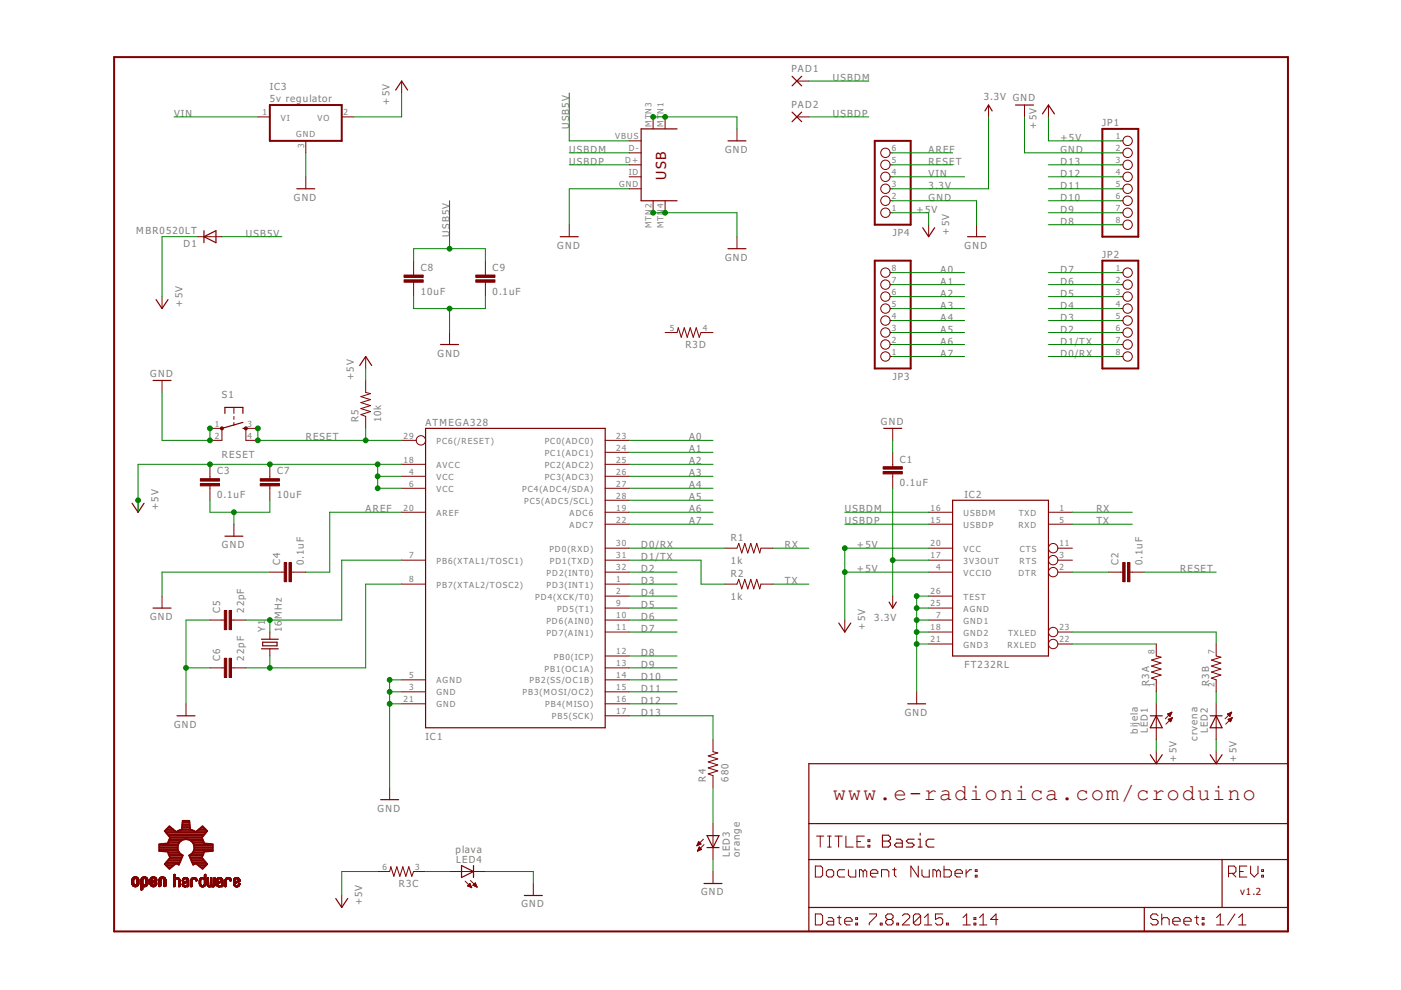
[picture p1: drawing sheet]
<svg xmlns="http://www.w3.org/2000/svg" width="297mm" height="210mm" viewBox="0 0 297 210" stroke-linecap="round" stroke-linejoin="round" font-family="sans-serif">
<g fill="none" stroke="#800000" stroke-width=".25">
<path d="M83.9 19.1l1.3-1.9 1.2 1.9M167.9 16.2l2.1 2M170 16.2l-2.1 2M143.6 27.3h-7.7v15.3h7.7M154.3 29.9h3.9M167.9 23.8l2.1 2M170 23.8l-2.1 2M208.8 23.5l.8-1.2 .8 1.2M215.3 22.3h3.8M221 24.2l1.3-1.9 1.3 1.9M43.2 50.2l2.6-1.3v2.6zM43.2 48.9v2.6"/>
<path d="M62.9 40h3.8M118.8 50.2h3.8M154.3 52.7h3.9M195.6 48.3l1.3 1.9 1.3-1.9M205.1 50.2h3.9M33.1 63.5l1.3 1.9 1.2-1.9M76.3 77.5l1.2-1.9 1.3 1.9M93.4 73h3.8M32.4 80.7h3.9M47.7 87.7v-1.3h3.8v1.3M51.5 90.8h.6M51.5 89.6l-4.4 1.2"/>
<path d="M90.2 90.8h38.1v63.5h-38.1zM187.4 90.8h3.8M28 106.7l1.3 1.9 1.2-1.9M47.7 113.7h3.8M202 106.1h20.3v33h-20.3zM32.4 128.9h3.9M55.4 135.5h3.6M55.4 137.6h3.6M55.7 136.2h3v.7h-3zM177.8 132.1l1.3 1.9 1.3-1.9M188.5 127.7l.8 1.2 .7-1.2M37.5 151.8h3.8"/>
<path d="M192.4 149.2h3.9M243.9 151.8h2.5M245.2 151.8l1.2 2.5h-2.5zM256.6 151.8h2.5M257.9 151.8l1.2 2.5h-2.5zM80.7 169.5h3.8M149.9 177.2h2.5l-1.2 2.5zM149.9 179.7h2.5M171.5 161.9h101.6v35.6h-101.6zM171.5 174.6h101.6M243.9 160l1.3 1.9 1.2-1.9M256.6 160l1.3 1.9 1.2-1.9"/>
<path d="M71.2 190.5l1.3 1.9 1.2-1.9M97.9 183.5l2.5 1.3-2.5 1.3zM100.4 183.5v2.6M111.2 189.9h3.8M149.3 187.3h3.8M171.5 182.2h101.6M171.5 192.4h101.6M242.6 192.4v5.1M259.1 182.2v10.2"/>
</g>
<g fill="none" stroke="#800000" stroke-width=".21">
<path d="M85.2 17.2v2.5M169 17.2h2.5M54.7 24.8h2.5M64.8 29.9v2.5M64.8 37.5v2.5M72.5 24.8h2.5M133.4 34.9h2.5M133.4 32.4h2.5M133.4 29.9h2.5M133.4 37.5h2.5M138.5 24.8v2.5M141 24.8v2.5"/>
<path d="M156.3 27.3v2.6M169 24.8h2.5M188.7 34.9h.6M188.7 32.4h.6M188.7 37.5h.6M209.6 22.3v2.5M217.2 22.3v2.5M222.3 22.3v2.5M237.5 34.9h.6M237.5 32.4h.6M237.5 29.9h.6M237.5 37.5h.6"/>
<path d="M42 50.2h5.1M87.7 55.3v3M87.7 59.8v3.1M102.9 55.3v3M102.9 59.8v3.1M120.7 47.6v2.6M133.4 40h2.5M138.5 42.6v2.5M141 42.6v2.5M156.3 50.2v2.5M188.7 40h.6M188.7 45.1h.6"/>
<path d="M188.7 42.6h.6M188.7 57.8h.6M196.9 47.6v2.6M207.1 47.6v2.6M237.5 40h.6M237.5 45.1h.6M237.5 42.6h.6M237.5 47.6h.6M237.5 57.8h.6M34.4 62.9v2.5M77.5 75.6v2.5M95.3 70.5v2.5"/>
<path d="M141 70.5h2.6l.2-1 .6 2 .7-2 .6 2 .6-2 .7 2 .6-2 .7 2 .3-1h2.6M188.7 60.3h.6M188.7 62.9h.6M188.7 65.4h.6M188.7 68h.6M188.7 70.5h.6M188.7 73h.6M188.7 75.6h.6M237.5 60.3h.6M237.5 62.9h.6M237.5 65.4h.6M237.5 68h.6"/>
<path d="M237.5 70.5h.6M237.5 73h.6M237.5 75.6h.6M34.4 80.7v2.5M44.5 90.8h2.6v2.6h-2.6M44.5 98.4v3.1M49.6 86.4v1.3M49.6 88.3v.6M49.6 89.6v.6M54.7 90.8h-2.6v2.6h2.6M57.2 98.4v3.1M77.5 80.7v2.5l1 .3-2 .6 2 .6-2 .7 2 .6-2 .6 2 .7-2 .6 1 .4v2.5"/>
<path d="M85.2 98.4h5M85.2 93.4h3M128.3 98.4h5.1M128.3 95.9h5.1M128.3 93.4h5.1M189.3 90.8v2.6M189.3 95.9v3.1M29.3 106.1v2.5M44.5 103v3.1M49.6 111.1v2.6M57.2 103v3.1M85.2 118.8h5"/>
<path d="M85.2 101h5M85.2 103.5h5M85.2 108.6h5M128.3 118.8h5.1M128.3 101h5.1M128.3 103.5h5.1M128.3 108.6h5.1M128.3 116.2h5.1M128.3 111.1h5.1M128.3 106.1h5.1M153.7 116.2h2.6l.3-1 .7 2 .6-2 .6 2 .7-2 .6 2 .6-2 .7 2 .2-1h2.6M189.3 100.5v3"/>
<path d="M196.9 118.8h5.1M196.9 108.6h5.1M196.9 116.2h5.1M196.9 111.1h5.1M222.3 108.6h5.1M222.3 111.1h5.1M224.3 118.8h3.1M224.3 116.2h3.1M34.4 126.4v2.5M44.5 131.5h3.1M49.1 131.5h3M57.2 121.3h3.1"/>
<path d="M57.2 134v1.5M57.2 137.6v1.5M61.8 121.3h3M85.2 123.8h5M128.3 123.8h5.1M128.3 139.1h5.1M128.3 134h5.1M128.3 131.5h5.1M128.3 128.9h5.1M128.3 126.4h5.1M128.3 121.3h5.1M153.7 123.8h2.6l.3-1 .7 2.1 .6-2.1 .6 2.1 .7-2.1 .6 2.1 .6-2.1 .7 2.1 .2-1.1h2.6"/>
<path d="M179.1 131.5v2.5M189.3 126.4v2.5M196.9 134h5.1M196.9 131.5h5.1M196.9 128.9h5.1M196.9 126.4h5.1M196.9 121.3h5.1M196.9 136.5h5.1M224.3 134h3.1M224.3 121.3h3.1M224.3 136.5h3.1M235 121.3h3"/>
<path d="M239.6 121.3h3M245.2 136.5v2.6l1 .2-2.1 .7 2.1 .6-2.1 .6 2.1 .7-2.1 .6 2.1 .6-2.1 .7 1.1 .3v2.6M257.9 136.5v2.6l.9 .2-2 .7 2 .6-2 .6 2 .7-2 .6 2 .6-2 .7 1.1 .3v2.6M39.4 149.2v2.6M44.5 141.6h3.1M49.1 141.6h3M85.2 146.7h5M85.2 149.2h5M85.2 144.1h5M128.3 151.8h5.1M128.3 146.7h5.1M128.3 149.2h5.1"/>
<path d="M128.3 144.1h5.1M128.3 141.6h5.1M151.2 156.8v2.6l1 .2-2 .7 2 .6-2 .6 2 .7-2 .6 2 .6-2 .7 1 .4v2.5M194.4 146.7v2.5M245.2 149.2v7.6M245.2 159.4v2.5M247.6 151.4l.5 .5M247.6 151.4h.7M247.7 152.5l.9-.4-.4 .9zM247.7 151.5h.5M247.8 152.6h.6M247.8 152.5h.6"/>
<path d="M247.8 151.3h.5M247.8 151.6h.4M247.9 152.7h.4M247.9 151.8h.2M248 152.8h.3M248.1 151.9h.1M248.1 152.4h.4M248.1 151.2h.3M248.1 153h.1M248.3 152.3h.2M248.4 151h.1M248.5 151l-1.4 1.4"/>
<path d="M248.5 151l-.4 .9M248.5 151l-.9 .4M248.6 152.1l-1.4 1.4M257.9 149.2v7.6M257.9 159.4v2.5M260.2 151.4l.6 .5M260.3 151.4h.7M260.4 152.5l.9-.4-.4 .9zM260.4 151.5h.5M260.5 152.6h.6M260.5 152.5h.6M260.5 151.3h.5"/>
<path d="M260.5 151.6h.4M260.6 152.7h.4M260.6 151.8h.2M260.7 152.8h.3M260.8 151.9h.1M260.8 152.4h.4M260.8 151.2h.3M260.8 153h.1M261 152.3h.2M261.1 151h.1M261.1 151l-1.4 1.4M261.1 151l-.3 .9"/>
<path d="M261.1 151l-.9 .4M261.3 152.1l-1.4 1.4M82.6 167v2.5M147.8 179.3h.1M147.8 179.2h.4M147.9 179h.5M147.9 178.9h.7M148 178.8h.5M148 178.7h.4M148.1 178.5h.1M148.1 178.4l.5 .5-.9 .4zM148.1 179.9h.4"/>
<path d="M148.2 179.7h.2M148.2 179.6h.1M148.3 179.6l.5 .5-.9 .4zM149.1 177.9l-1.4 1.4M149.3 179.1l-1.4 1.4M151.2 174.6v7.6M173.1 177.3h1.6M173.9 177.3v2.3M175.5 177.3h.7M175.5 179.6h.7M175.9 177.3v2.3M177 177.3h1.6"/>
<path d="M177.8 177.3v2.3M179.3 177.3v2.3h1.6M181.7 178.4h.8M183.3 177.3h-1.6v2.3h1.6M184 179.2h.4v.4h-.4zM184 178.1h.4v.3h-.4zM28 187.3l.4 .1M28 187.2h.3M28 187.3h.3M28 187.1h.3M28 187h.3M28 186.9h.3"/>
<path d="M28 186.8h.3M28 186.7h.3M28 186.6h.3M28 187.4h.4M28 186.5h.4M28 187.6h.6M28 187.5h.4M28 187.5h.5M28 187.6h1.4M28.1 187.7h1.2M28.1 186.2h1.2M28.2 187.8h1.1"/>
<path d="M28.2 186.1h1M28.2 187.8h1M28.3 187.9h.8M28.3 186h.8M28.4 186.6h-.4M28.4 185.9h.6M28.4 186.4h-.4M28.5 188h.4M28.5 186.4h-.5M28.6 185.9h.3M28.9 186.4h.5M29 187.5h.4"/>
<path d="M29 186.4h.4M29 186.5h.4M29 187.4h.4M29 187.2h.4M29 187.3h.4M29 187.1h.4M29 187h.4M29 186.9h.4M29 186.8h.4M29 186.7h.4M29 186.6h.4M29.4 186.3h-1.4"/>
<path d="M29.4 187.6h-.5M29.4 187.5h-.5M29.9 188.2h.4M29.9 188h.4M29.9 187.6h.6M29.9 187.5h.5M29.9 187.3l.4 .1M29.9 187.2h.4M29.9 188.5h.4M29.9 188.4h.4M29.9 188.3h.4M29.9 188.1h.4"/>
<path d="M29.9 187.9h1.2M29.9 187.6h1.4M29.9 187.4h.4M29.9 187.3h.4M29.9 187.1h.4M29.9 187h.4M29.9 186.9h.4M29.9 186.8h.4M29.9 186.7h.4M29.9 186.6h.4M29.9 186.5h.4M30 186.2l1.3 .1"/>
<path d="M30 186.2h1.2M30.1 188.7h-.2M30.1 186.1h1M30.2 188.6l-.3 .1M30.2 186h.8M30.3 188.6h-.4M30.3 188h-.4M30.3 186.5h-.4M30.4 185.9h.5M30.4 186.4h-.5M30.4 188h.4M30.5 185.9h.3"/>
<path d="M30.8 186.4h.5M30.9 187.5h.4M30.9 186.4h.4M30.9 186.5h.4M30.9 187.4h.4M30.9 187.3h.4M30.9 186.6h.4M31 187.2h.3M31 187.3h.3M31 187.1h.3M31 187h.3M31 186.9h.3"/>
<path d="M31 186.8h.3M31 186.7h.3M31 187.9l-1.1 .1M31.1 187.8l-1.2 .1M31.2 187.8h-1.3M31.2 187.7l-1.3 .1M31.3 187.7h-1.4M31.3 186.3h-1.3M31.3 187.6h-.5M31.8 187.5h.5M31.8 187.3l.4 .1M31.8 187.4h.4"/>
<path d="M31.8 187.3h.5M31.8 186.8h1.4M31.8 186.8h.4M31.8 186.7h.4M31.8 186.6h.4M31.8 186.5h.4M31.8 187.6h.6M31.9 187.6h1.3M31.9 187.7h1.2M31.9 186.2h1.3M31.9 186.2h1.2M32 186.2h1.1"/>
<path d="M32 187.8h1.1M32 186.1h1.1M32 187.8h1M32.1 186.1h.9M32.1 187.9h.9M32.1 186h.8M32.2 187.9h.7M32.2 186.6h-.4M32.2 186.5h-.4M32.3 185.9h.5M32.3 186.4h-.5M32.3 188h.4"/>
<path d="M32.3 187.2l-.5 .1M32.4 186.4h-.6M32.4 186.8h.8M32.4 185.9h.3M32.5 187.2h-.7M32.5 186.8h.7M32.6 187.1l-.8 .1M32.6 186.7h.6M32.7 187.1h-.9M32.7 186.6h.5M32.7 186.4h.5M32.8 187.5h.4"/>
<path d="M32.8 186.4h.4M32.8 186.5h.4M32.8 187.4h.4M32.8 187l-1 .1M32.8 186.6h.4M32.9 187.4h.3M32.9 187.2h.3M32.9 187.3h.3M32.9 187h-1.1M33 187.2h.2M33.1 186.9l-1.3 .1M33.2 187.1h.1"/>
<path d="M33.2 186.9h-1.4M33.2 187.6h-.5M33.2 186.3h-1.3M33.7 187.9h.3M33.7 187.7h.4M33.7 187.6h.4M33.7 187.5h.4M33.7 187.3h.4M33.7 187.2h.4M33.7 187.8h.4M33.7 187.4h.4M33.7 187.1h.4"/>
<path d="M33.7 187h.4M33.7 186.9h.4M33.7 186.8h.4M33.7 186.7h.4M33.7 186.6h.4M33.7 188h.1M33.8 186.2h1.3M33.9 186.2h1.1M33.9 186.1h1.1M34 186.1h.9M34 186h.8M34.1 187.9h-.4"/>
<path d="M34.1 187.8l-.4 .1M34.1 186.5h-.4M34.2 186.5h-.5M34.2 185.9h.5M34.2 186.4h-.5M34.3 186.4h-.6M34.3 185.9h.3M34.6 186.4h.5M34.7 186.4h.5M34.7 186.5h.5M34.8 186.5h.4M34.8 187.9h.3"/>
<path d="M34.8 187.8h.4M34.8 187.7h.4M34.8 187.6h.4M34.8 187.5h.4M34.8 187.3h.4M34.8 187.2h.4M34.8 187.4h.4M34.8 187.1h.4M34.8 187h.4M34.8 186.9h.4M34.8 186.8h.4M34.8 186.7h.4"/>
<path d="M34.8 186.6h.4M34.8 188h.1M35.1 186.3h-1.3M35.1 187.9h-.3M36.8 187.8h.3M36.8 187.7h.3M36.8 187.6h.3M36.8 187.5h.3M36.8 187.3h.3M36.8 187.2h.3M36.8 185.9h.3M36.8 185.5h.3"/>
<path d="M36.8 187.9h.3M36.8 187.4h.3M36.8 187.1h.3M36.8 187h.3M36.8 186.9h.3M36.8 186.8h.3M36.8 186.7h.3M36.8 186.6h.3M36.8 186.5h.4M36.8 186.2l1.2 .1M36.8 186.2h1.2M36.8 186.1l1.1 .1"/>
<path d="M36.8 186.1h1M36.8 186h.3M36.8 185.8h.3M36.8 185.7h.3M36.8 185.6h.3M36.9 185.4h.2M37 185.4h.1M37 188h-.2M37.1 187.9l-.3 .1M37.1 186.7h-.3M37.2 186.5h-.4M37.3 186.4h-.5"/>
<path d="M37.3 186.1h.4M37.4 186.4h-.6M37.6 186.4h.5M37.7 186.4h.4M37.8 186.5h.3M37.8 186.5h.4M37.9 186.6h.3M37.9 187.7h.3M37.9 187.6h.3M37.9 187.5h.3M37.9 187.3h.3M37.9 187.2h.3"/>
<path d="M37.9 187.9h.3M37.9 187.8h.3M37.9 187.4h.3M37.9 187.1h.3M37.9 187h.3M37.9 186.9h.3M37.9 186.8h.3M37.9 186.7h.3M37.9 188h.1M38.1 188h-.2M38.1 186.3h-1.3M38.2 187.9l-.3 .1"/>
<path d="M38.2 187.8l-.3 .1M38.6 187.6h.3M38.6 187.5h.3M38.6 186.7h.3M38.7 187.7h.3M38.7 187.6h.3M38.7 186.8h.1M38.7 186.6h.2M38.7 187.7l.8 .1M38.7 186.6h.3M38.7 187.8h.8M38.7 187.8l.8 .1"/>
<path d="M38.8 186.3h1.1M38.8 187.9h.7M38.8 186.2h1M38.9 186.2h.9M38.9 187.1h1.1M38.9 186.8h-.3M38.9 186.7l-.3 .1M38.9 186.2h.8M38.9 187.5h-.3M39 188h.5M39 187.4h-.4M39 186.5h-.3"/>
<path d="M39 186.1h.7M39 187.4h-.3M39.1 188h.4M39.1 187h.9M39.1 186.1h.5M39.1 186.4h-.4M39.1 187.3h-.4M39.2 187h.8M39.2 188v.1M39.2 186.4h-.5M39.2 187.2l-.5 .1M39.3 186.9h.7"/>
<path d="M39.4 187.2h-.7M39.4 186.9h.6M39.4 186.4h.5M39.5 187.1l-.7 .1M39.5 186.4h.4M39.6 186.8h.4M39.6 187.1h-.8M39.6 186.5h.4M39.7 187.1h.3M39.7 186.6h.3M39.7 187.8h.3M39.7 187.7h.3"/>
<path d="M39.7 187.6h.3M39.7 187.5h.3M39.7 187.3h.3M39.7 187.2h.3M39.7 187.9h.3M39.7 187.4h.3M39.7 186.7h.3M39.9 188h-.2M40 187.9l-.3 .1M40.4 187.8h.3M40.4 187.7h.3M40.4 187.6h.3"/>
<path d="M40.4 187.5h.3M40.4 187.3h.3M40.4 187.2h.3M40.4 187.9h.3M40.4 187.4h.3M40.4 187.1h.3M40.4 187h.3M40.4 186.9h.3M40.4 186.8h.3M40.4 186.7h.3M40.4 186.7h.4M40.4 186.6h.4"/>
<path d="M40.5 188h.1M40.6 188h-.2M40.6 186.2l1.1 .1M40.6 186.2h1M40.7 187.9l-.3 .1M40.7 186.2h.9M40.8 186.1h.7M40.8 186.5h-.3M40.9 186.5h-.4M40.9 186.1h.5M40.9 186.4h-.4M41 186.4h-.5"/>
<path d="M41.2 186.4h.5M41.4 186.4h.4M41.4 186.5h.4M41.5 186.5h.3M41.5 186.6h.3M41.5 186.7h.3M41.7 186.3h-1.1M41.7 186.8h-.1M42.2 187.5h.4M42.2 187.3h.3M42.2 187.2h.3M42.2 187.4h.3"/>
<path d="M42.2 187.1h.3M42.2 187h.3M42.2 186.9h.3M42.2 186.8h.3M42.2 186.7h.3M42.3 187.6h.3M42.3 187.5h.3M42.3 186.6h.3M42.3 187.7h.4M42.3 187.6h.4M42.4 187.7h1.1M42.4 187.8h1.1"/>
<path d="M42.4 186.3h1.2M42.5 186.2h1.1M42.5 187.9h.9M42.6 186.6h-.4M42.6 186.1h1M42.6 186.5h-.3M42.7 188h.5M42.7 186.5h-.4M42.7 186.1h.5M42.7 188h.4M42.7 186.4h-.4M42.8 186.4h-.4"/>
<path d="M42.9 188v.1M43 186.4h.6M43.1 187.7h.5M43.2 186.4h.4M43.2 186.5h.4M43.3 187.6h.3M43.3 186.5h.3M43.3 187.5h.3M43.3 186.6h.3M43.3 187.3h.3M43.3 187.2h.3M43.3 185.9h.3"/>
<path d="M43.3 185.5h.3M43.3 187.4h.3M43.3 187.1h.3M43.3 187h.3M43.3 186.9h.3M43.3 186.8h.3M43.3 186.7h.3M43.3 186h.3M43.3 185.8h.3M43.3 185.7h.3M43.3 185.6h.3M43.4 185.4h.2"/>
<path d="M43.5 185.4h.1M43.6 187.6h-.4M43.6 186.3h-1.2M43.9 187.5h.3M43.9 187.3h.3M43.9 187.2h.3M43.9 187.4h.3M43.9 187.1h.3M43.9 187h.3M43.9 186.9h.3M43.9 186.8h.3M43.9 186.7h.3"/>
<path d="M43.9 186.6h.3M43.9 186.5h.3M43.9 186.4h.3M43.9 186.3h.3M43.9 186.2h.3M43.9 187.7h.4M43.9 187.6h.3M43.9 187.7h1.7M44 187.8h1.5M44 186.1h.2M44 187.9h1.5M44.1 187.9h1.3"/>
<path d="M44.1 186.1h.1M44.2 188h.5M44.2 188h.4M44.4 188v.1M44.5 187.7h.5M44.6 187.6h.3M44.6 187.5h.3M44.6 187.3h.3M44.6 187.2h.3M44.6 187.4h.3M44.6 187.1h.3M44.6 187h.3"/>
<path d="M44.6 186.9h.3M44.6 186.8h.3M44.6 186.7h.3M44.6 186.6h.3M44.6 186.5h.3M44.6 186.4h.3M44.6 186.3h.3M44.6 186.2h.3M44.7 186.1h.2M44.8 186.1h.1M44.9 188h.5M44.9 188h.4"/>
<path d="M45.2 187.7h.4M45.3 187.6h.3M45.3 187.5h.3M45.3 187.3h.3M45.3 187.2h.3M45.3 187.4h.3M45.3 187.1h.3M45.3 187h.3M45.3 186.9h.3M45.3 186.8h.3M45.3 186.7h.3M45.3 186.6h.3"/>
<path d="M45.3 186.5h.3M45.3 186.4h.3M45.3 186.3h.3M45.3 186.2h.3M45.4 186.1h.2M45.5 186.1h.1M45.6 187.8h-1.6M45.9 187.6h.3M45.9 187.5h.3M45.9 187.7h.4M45.9 186.8h.1M45.9 186.6h.3"/>
<path d="M45.9 187.7l.8 .1M46 187.8h.8M46 187.8l.8 .1M46 186.3h1.1M46.1 187.9h.7M46.1 186.2l1 .1M46.1 186.8h-.2M46.1 186.2h1M46.2 186.7l-.3 .1M46.2 186.2h.8M46.2 186.7h-.3M46.2 188h.6"/>
<path d="M46.2 187.4h-.3M46.2 186.1h.7M46.2 186.5h-.3M46.3 187.3l-.4 .1M46.3 187h.9M46.3 186.5h-.4M46.3 188h.4M46.4 187.3h-.5M46.4 186.4h-.4M46.4 186.1h.4M46.4 187h.8M46.5 186.4h-.5"/>
<path d="M46.5 187.2l-.6 .1M46.5 186.9h.7M46.6 187.2h-.6M46.7 186.4h.5M46.7 186.9h.5M46.8 187.1l-.8 .1M46.8 186.4h.4M46.8 186.8h.4M46.9 187.1h-.8M46.9 186.5h.3M46.9 186.8h.3M46.9 186.6h.3"/>
<path d="M46.9 187.1h.3M46.9 186.7h.3M47 187.8h.2M47 187.7h.2M47 187.6h.2M47 187.5h.2M47 187.3h.2M47 187.2h.2M47 187.4h.2M47 187.1h.2M47 188h.1M47.1 188h-.1"/>
<path d="M47.2 187.9l-.2 .1M47.2 187.9h-.2M47.2 187l-1.1 .1M47.7 187.8h.3M47.7 187.7h.3M47.7 187.6h.3M47.7 187.5h.3M47.7 187.3h.3M47.7 187.2h.3M47.7 187.9h.3M47.7 187.4h.3M47.7 187.1h.3"/>
<path d="M47.7 187h.3M47.7 186.9h.3M47.7 186.8h.3M47.7 186.7h.3M47.7 186.6h.3M47.8 188h.1M47.8 188h-.1M47.9 186.2h1M48 187.9l-.3 .1M48 186.2h.8M48 186.6h-.3M48 186.1h.7"/>
<path d="M48.1 186.5h-.4M48.1 186.1h.5M48.2 186.4h-.4M48.3 186.4h-.5M48.5 186.4h.5M48.6 186.4h.4M48.7 186.5h.3M48.7 186.6h.4M48.8 186.8h.2M49 186.3h-1.2M49 186.7l-.2 .1M49.1 186.7h-.3"/>
<path d="M49.5 187.5h.3M49.5 187.4h.3M49.5 187h1.2M49.5 186.9l.3 .1M49.5 186.9h.3M49.5 186.8h.3M49.5 186.7h.3M49.5 187.6h.4M49.5 186.6h.3M49.5 186.5h.4M49.6 187.6h.3M49.6 187.7h.4"/>
<path d="M49.6 187.7l1.2 .1M49.7 187.8h1M49.7 186.2l1 .1M49.7 186.2h1M49.7 187.9h.9M49.8 187.9h.8M49.8 186.2h.8M49.8 186.6h-.3M49.8 187.3l-.3 .1M49.8 186.1h.7M49.9 188h.6M49.9 186.5h-.3"/>
<path d="M50 187.3h-.5M50 186.1h.4M50 186.4h-.4M50 188h.4M50.1 187.2l-.6 .1M50.1 186.4h-.5M50.2 188v.1M50.2 187.2h-.7M50.3 186.4h.5M50.3 187.1l-.8 .1M50.4 186.8h.5M50.4 187.1h-.9"/>
<path d="M50.4 186.4h.4M50.5 186.5h.3M50.5 186.5h.4M50.5 187.5h.4M50.5 186.6h.4M50.6 187.5h.3M50.6 187l-1.1 .1M50.6 186.7h.3M50.6 186.6h.3M50.6 187.3h.3M50.6 187.4h.3M50.7 187.8l-1 .1"/>
<path d="M50.8 187.3h.1M50.8 186.3h-1.2M50.8 187.7h-.4M50.8 186.9l-.8 .1M50.8 187.6h-.3M50.9 187.6h-.4M50.9 186.9h-.8M50.9 186.8l-.7 .1M72.5 189.9v2.5M80.1 184.8h2.5l.3-1 .6 2 .6-2 .7 2 .6-2 .6 2 .7-2 .6 2 .4-1h2.5M95.3 184.8h7.6M98.6 186.8l1.4 1.4"/>
<path d="M99.1 187.8l.9 .4M99.1 187.8l.5-.5 .4 .9M99.1 187.8h.7M99.2 187.7h.6M99.4 187.6h.3M99.4 188h.5M99.5 187.5h.2M99.6 187.3h.1M99.7 188.1h.2M99.8 186.7l1.4 1.4M99.9 188.2h.1M100.3 187.7h.7"/>
<path d="M100.3 187.7l.9 .4M100.3 187.7l.5-.5 .4 .9M100.4 187.6h.5M100.5 187.5h.4M100.6 187.8h.4M100.6 187.3h.2M100.7 187.2h.1M100.8 188h.3M101.1 188.1h.1M113.1 187.3v2.6M147.9 180.4h.2M148 180.2h.4"/>
<path d="M148 180.1h.7M148.1 180h.6M151.2 184.8v2.5M172.9 183.6h1.1l.4 .4v1.6l-.4 .3h-1.1zM172.9 193.8h1.1l.4 .4v1.5l-.4 .4h-1.1zM175.2 184.8l.4-.4h.8l.4 .4v.8l-.4 .3h-.8l-.4-.3zM175.6 194.6h.8l.4 .3v1.2h-1.2l-.4-.4 .4-.4h1.2M177.5 194.6h.8M177.9 194.2v1.5l.4 .4M179.1 195.3h1.6v-.4l-.4-.3h-.8l-.4 .3v.8l.4 .4h.8M179.1 184.4h-1.2l-.4 .4v.8l.4 .3h1.2M179.9 184.4v1.2l.4 .3h1.1v-1.5"/>
<path d="M181.4 195.7h.4v.4h-.4zM181.4 194.6h.4v.3h-.4zM183 184.8l-.4-.4h-.4v1.5M183 184.8v1.1M183 184.8l.4-.4 .4 .4v1.1M184.3 193.8h1.5v.4l-1.5 1.5v.4M184.6 185.2h1.5v-.4l-.4-.4h-.7l-.4 .4v.8l.4 .3h.7M186.6 195.7h.4v.4h-.4zM186.9 185.9v-1.5h1.2l.3 .4v1.1M188.2 194.9l-.4 .4v.4l.4 .4h.8l.4-.4v-.4l-.4-.4M188.2 194.9l-.4-.3v-.4l.4-.4h.8l.4 .4v.4l-.4 .3M188.2 194.9h.8"/>
<path d="M189.2 184.4h.8M189.6 184v1.6l.4 .3M190.1 195.7h.4v.4h-.4zM191.3 194.2l.4-.4h.8l.4 .4v.4l-1.6 1.5h1.6M194.7 183.6v2.3l-1.6-2.3v2.3M195.2 194.2v1.5l-.4 .4h-.8l-.3-.4M195.2 194.2l-.4-.4h-.8l-.3 .4v1.5M195.2 194.2l-1.5 1.5M195.5 184.4v1.2l.4 .3h1.1v-1.5M196 196.1h1.5M196 194.6l.8-.8v2.3M198.6 184.8l-.4-.4h-.4v1.5"/>
<path d="M198.6 184.8v1.1M198.6 184.8l.4-.4 .4 .4v1.1M199.9 193.8h-1.6v1.1l.8-.3h.4l.4 .3v.8l-.4 .4h-.8l-.4-.4M200.2 183.6v2.3h1.1l.4-.3v-.8l-.4-.4h-1.1M200.7 195.7h.4v.4h-.4zM202.5 185.2h1.5v-.4l-.4-.4h-.7l-.4 .4v.8l.4 .3h.7M204.2 196.1h1.5M204.2 194.6l.8-.8v2.3M204.8 184.4v1.5M206 184.4h-.4l-.8 .8M206.5 195.7h.4v.4h-.4zM206.5 194.6h.4v.3h-.4z"/>
<path d="M206.8 184.4h.4v.4h-.4zM206.8 185.6h.4v.3h-.4zM207.7 196.1h1.5M207.7 194.6l.7-.8v2.3M211.6 194.9h-1.6l1.2-1.1v2.3M245.5 194.2l-.3-.4h-.8l-.4 .4v.4l.4 .3h.8l.3 .4v.4l-.3 .4h-.8l-.4-.4M246.3 194.9l.4-.3h.8l.4 .3v1.2M246.3 193.8v2.3M248.6 195.3h1.6v-.4l-.4-.3h-.8l-.4 .3v.8l.4 .4h.8M251 195.3h1.5v-.4l-.3-.3h-.8l-.4 .3v.8l.4 .4h.8M253.3 194.6h.8M253.7 194.2v1.5l.4 .4"/>
<path d="M254.9 195.7h.4v.4h-.4zM254.9 194.6h.4v.3h-.4zM257.9 196.1h1.6M257.9 194.6l.8-.8v2.3M260.5 185.2h1.2l.3-.4v-.8l-.3-.4h-1.2v2.3M261.3 185.2l.7 .7M261.8 193.8l-1.5 2.3M262.6 196.1h1.6M262.6 194.6l.8-.8v2.3M262.8 184.8h.8M264.4 183.6h-1.6v2.3h1.6M265.2 183.6v1.6l.7 .7 .8-.7v-1.6"/>
<path d="M267.5 184.4h.4v.4h-.4zM267.5 185.6h.4v.3h-.4z"/>
<circle cx="187.7" cy="37.5" r=".99"/>
<circle cx="187.7" cy="32.4" r=".99"/>
<circle cx="187.7" cy="34.9" r=".99"/>
<circle cx="239.1" cy="29.9" r=".99"/>
<circle cx="239.1" cy="32.4" r=".99"/>
<circle cx="239.1" cy="37.5" r=".99"/>
<circle cx="239.1" cy="34.9" r=".99"/>
<circle cx="187.7" cy="42.6" r=".99"/>
<circle cx="187.7" cy="40" r=".99"/>
<circle cx="187.7" cy="45.1" r=".99"/>
<circle cx="187.7" cy="57.8" r=".99"/>
<circle cx="239.1" cy="40" r=".99"/>
<circle cx="239.1" cy="42.6" r=".99"/>
<circle cx="239.1" cy="57.8" r=".99"/>
<circle cx="239.1" cy="45.1" r=".99"/>
<circle cx="239.1" cy="47.6" r=".99"/>
<circle cx="187.7" cy="68" r=".99"/>
<circle cx="187.7" cy="65.4" r=".99"/>
<circle cx="187.7" cy="60.3" r=".99"/>
<circle cx="187.7" cy="75.6" r=".99"/>
<circle cx="187.7" cy="73" r=".99"/>
<circle cx="187.7" cy="70.5" r=".99"/>
<circle cx="187.7" cy="62.9" r=".99"/>
<circle cx="239.1" cy="68" r=".99"/>
<circle cx="239.1" cy="60.3" r=".99"/>
<circle cx="239.1" cy="62.9" r=".99"/>
<circle cx="239.1" cy="65.4" r=".99"/>
<circle cx="239.1" cy="70.5" r=".99"/>
<circle cx="239.1" cy="73" r=".99"/>
<circle cx="239.1" cy="75.6" r=".99"/>
<circle cx="89.2" cy="93.4" r=".99"/>
<circle cx="223.3" cy="116.2" r=".99"/>
<circle cx="223.3" cy="118.8" r=".99"/>
<circle cx="223.3" cy="136.5" r=".99"/>
<circle cx="223.3" cy="134" r=".99"/>
<circle cx="223.3" cy="121.3" r=".99"/>
</g>
<g fill="#800000" stroke="#800000" stroke-width=".21">
<path d="M187.2 100h4.1v.5h-4.1z"/>
<path d="M187.2 99h4.1v.5h-4.1z"/>
<path d="M239.1 119.3h.5v4h-.5z"/>
<path d="M238 119.3h.5v4h-.5z"/>
<path d="M42.5 102.5h4v.5h-4z"/>
<path d="M42.5 101.5h4v.5h-4z"/>
<path d="M61.3 119.3h.5v4h-.5z"/>
<path d="M60.3 119.3h.5v4h-.5z"/>
<path d="M55.2 102.5h4v.5h-4z"/>
<path d="M55.2 101.5h4v.5h-4z"/>
<path d="M85.7 59.3h4v.5h-4z"/>
<path d="M85.7 58.3h4v.5h-4z"/>
<path d="M100.9 59.3h4v.5h-4z"/>
<path d="M100.9 58.3h4v.5h-4z"/>
<path d="M48.6 129.4h.5v4.1h-.5z"/>
<path d="M47.6 129.4h.5v4.1h-.5z"/>
<path d="M48.6 139.6h.5v4h-.5z"/>
<path d="M47.6 139.6h.5v4h-.5z"/>
</g>
<g fill="#800000" stroke="#800000" stroke-width=".21">
<circle cx="47" cy="90.8" r=".33"/>
<circle cx="52.1" cy="90.8" r=".33"/>
</g>
<path d="M24.2 12.1h248.9v185.4h-248.9zM57.2 22.3h15.3v7.6h-15.3zM185.5 29.9h7.6v17.7h-7.6zM233.7 27.3h7.6v22.9h-7.6zM185.5 55.3h7.6v22.8h-7.6zM233.7 55.3h7.6v22.8h-7.6z" fill="none" stroke="#800000" stroke-width=".42"/>
<path d="M187.1 177.1h1.3l.4 .4v.4l-.4 .4 .4 .5v.4l-.4 .4h-1.3zM187.1 178.3h1.3M190 177.9h.9l.4 .4v1.3h-1.3l-.4-.4 .4-.4h1.3M193.8 177.9h-1.2l-.4 .4 .4 .5h.8l.4 .4-.4 .4h-1.2M194.7 179.6h.8M194.7 177.9h.4v1.7M195.1 176.7v.4M198 177.9h-1.2l-.4 .4v.9l.4 .4h1.2" fill="none" stroke="#800000" stroke-width=".23"/>
<g fill="none" stroke="#800000" stroke-width=".38">
<path d="M33.8 179.7h3.9M33.8 179.3h3.9M34.1 179h3.7M34.9 176.2l1-1 1.5 1.2 1.1-.5 .2-1.9h1.4l.2 1.9 1.2 .5 1.4-1.2 1 1M34.9 176.2l1.2 1.4-.5 1.2-1.8 .2v1.4l1.8 .2 .3 .8M34.9 176.2h2.2M35.2 176.5h8.4M35.3 175.8h1.4M35.5 176.9h7.9M35.6 175.5h.7M35.7 178.6h2.3M35.8 178.3h2.6"/>
<path d="M35.8 177.2h7.3M35.9 177.9h7M36.1 177.6h6.7M37.7 179.7v.3M37.7 176.2h3.5M38 178.6l-.3 1.1M38.5 175.8h1.8M38.6 175.5h1.7M38.6 175.1h1.6M38.7 174.8h1.5M38.7 174.4h1.5M38.7 174.1h1.4"/>
<path d="M39.3 177.9l-.8 .3-.5 .4M39.6 177.9l.6 .2 .7 .5M40.5 178.3h2.6M40.9 178.6l.2 .6 .1 .8M40.9 178.6h2.3M41.1 179h3.7M41.2 179.3h3.9M41.2 179.7h3.9M41.7 176.2h2.2M42.2 175.8h1.4M42.6 175.5h.6M43.9 176.2l-1.1 1.4 .5 1.2 1.8 .2v1.4l-1.8 .2-.3 .8"/>
<path d="M33.8 180.4h4M33.8 180h3.9M35 183.2h2.2M35.2 183.5h1.6M35.3 182.8h2.8M35.5 182.5h2.8M35.6 183.9h.7M35.6 180.7h2.4M35.8 181.1h2.5M35.8 182.1h2.6M35.9 181.4h2.8M36.1 181.8h2.5"/>
<path d="M37.6 183.2h.4M37.7 180l.2 .6 .3 .4M38.2 181l.6 .4-.9 1.9-.5-.3-1.5 1.2-1-1 1.2-1.4-.2-.4M40.1 181.4h2.9M40.3 181.8h2.5M40.4 182.1h2.6M40.6 182.5h2.7M40.6 181.1h2.5M40.6 181l-.5 .4 .8 1.9 .6-.3 1.4 1.2 1-1-1.1-1.4 .2-.4M40.7 182.8h2.9M40.9 183.2h.4M40.9 180.7h2.3"/>
<path d="M41.1 180.4h4M41.2 180l-.6 1M41.2 180h3.9M41.7 183.2h2.2M42.1 183.5h1.5M42.5 183.9h.8"/>
</g>
<g fill="none" stroke="#008000" stroke-width=".21">
<path d="M85.2 19.7v5.1h-10.2M120.7 19.7v10.2h12.7M171.5 17.2h12.7M36.9 24.8h17.8M64.8 32.4v5.1M120.7 32.4h12.7M120.7 34.9h12.7M138.5 24.8h17.8v2.5M171.5 24.8h12.7M189.3 32.4h12.7M189.3 34.9h12.7M189.3 37.5h15.2"/>
<path d="M209.6 24.8v15.2h-20.3M217.2 24.8v7.6h20.3M222.3 34.9h15.2M222.3 37.5h15.2M222.3 24.8v5.1h15.2M42 50.2h-7.6v12.7M47.1 50.2h12.7M87.7 55.3v-2.6h15.2v2.6M95.3 42.6v10.1M133.4 40h-12.7v7.6M138.5 45.1h17.8v5.1M189.3 45.1h7.6v2.5"/>
<path d="M189.3 42.6h17.8v5M189.3 57.8h15.2M222.3 45.1h15.2M222.3 40h15.2M222.3 42.6h15.2M222.3 57.8h15.2M222.3 47.6h15.2M77.5 78.1v2.6M87.7 62.9v2.5h15.2v-2.5M95.3 65.4v5.1M189.3 65.4h15.2M189.3 60.3h15.2"/>
<path d="M189.3 62.9h15.2M189.3 68h15.2M189.3 70.5h15.2M189.3 73h15.2M189.3 75.6h15.2M222.3 65.4h15.2M222.3 60.3h15.2M222.3 62.9h15.2M222.3 68h15.2M222.3 70.5h15.2M222.3 73h15.2M222.3 75.6h15.2"/>
<path d="M34.4 83.2v10.2h10.1v-2.6M54.7 90.8v2.6h30.5M77.5 90.8v2.6M80.1 98.4v5.1h5.1M85.2 98.4h-55.9v10.2M133.4 93.4h17.8M133.4 95.9h17.8M133.4 98.4h17.8M189.3 93.4v2.5M44.5 106.1v2.5h12.7v-2.5M49.6 108.6v2.5M80.1 101h5.1"/>
<path d="M85.2 118.8h-12.7v12.7h-20.4M85.2 108.6h-15.3v12.7h-5.1M133.4 108.6h17.8M133.4 111.1h17.8M133.4 101h17.8M133.4 103.5h17.8M133.4 106.1h17.8M133.4 116.2h20.3M133.4 118.8h15.2v5h5.1M163.9 116.2h7.6M179.1 108.6h17.8M179.1 111.1h17.8"/>
<path d="M189.3 103.5v22.9M189.3 118.8h7.6M196.9 116.2h-17.8v15.3M227.4 108.6h12.7M227.4 111.1h12.7M44.5 131.5h-5.1v17.7M57.2 121.3h-22.8v5.1M57.2 131.5v2.5M57.2 139.1v2.5M85.2 123.8h-7.7v17.8h-25.4M133.4 126.4h10.2M133.4 134h10.2"/>
<path d="M133.4 131.5h10.2M133.4 128.9h10.2M133.4 121.3h10.2M133.4 123.8h10.2M133.4 139.1h10.2M163.9 123.8h7.6M179.1 121.3h17.8M194.4 136.5h2.5M194.4 134h2.5M194.4 131.5h2.5M194.4 128.9h2.5M196.9 126.4h-2.5v20.3"/>
<path d="M227.4 136.5h17.8M227.4 134h30.5v2.5M227.4 121.3h7.6M242.6 121.3h15.3M39.4 141.6h5.1M82.6 149.2h2.6M82.6 146.7h2.6M85.2 144.1h-2.6v22.9M133.4 144.1h10.2M133.4 149.2h10.2M133.4 146.7h10.2M133.4 151.8h17.8v5"/>
<path d="M133.4 141.6h10.2M245.2 146.7v2.5M245.2 156.8v2.6M257.9 146.7v2.5M257.9 156.8v2.6M151.2 167v7.6M80.1 184.8h-7.6v5.1M90.2 184.8h5.1M102.9 184.8h10.2v2.5M151.2 182.2v2.6"/>
</g>
<g fill="#008000" stroke="#008000" stroke-width=".21">
<circle cx="138.5" cy="24.8" r=".51"/>
<circle cx="141" cy="24.8" r=".51"/>
<circle cx="141" cy="45.1" r=".51"/>
<circle cx="138.5" cy="45.1" r=".51"/>
<circle cx="82.6" cy="149.2" r=".51"/>
<circle cx="82.6" cy="146.7" r=".51"/>
<circle cx="82.6" cy="144.1" r=".51"/>
<circle cx="194.4" cy="136.5" r=".51"/>
<circle cx="194.4" cy="134" r=".51"/>
<circle cx="194.4" cy="131.5" r=".51"/>
<circle cx="194.4" cy="128.9" r=".51"/>
<circle cx="194.4" cy="126.4" r=".51"/>
<circle cx="44.5" cy="93.4" r=".51"/>
<circle cx="44.5" cy="90.8" r=".51"/>
<circle cx="49.6" cy="108.6" r=".51"/>
<circle cx="95.3" cy="65.4" r=".51"/>
<circle cx="39.4" cy="141.6" r=".51"/>
<circle cx="189.3" cy="118.8" r=".51"/>
<circle cx="179.1" cy="121.3" r=".51"/>
<circle cx="179.1" cy="116.2" r=".51"/>
<circle cx="29.3" cy="106.1" r=".51"/>
<circle cx="80.1" cy="101" r=".51"/>
<circle cx="44.5" cy="98.4" r=".51"/>
<circle cx="80.1" cy="98.4" r=".51"/>
<circle cx="80.1" cy="103.5" r=".51"/>
<circle cx="57.2" cy="98.4" r=".51"/>
<circle cx="77.5" cy="93.4" r=".51"/>
<circle cx="54.7" cy="93.4" r=".51"/>
<circle cx="54.7" cy="90.8" r=".51"/>
<circle cx="57.2" cy="141.6" r=".51"/>
<circle cx="57.2" cy="131.5" r=".51"/>
<circle cx="95.3" cy="52.7" r=".51"/>
</g>
<text font-size="5.4" fill="#800000" x="176.6" y="169.6">www.e-radionica.com/croduino</text>
<text font-size="3.6" fill="#800000" x="141.3" y="38.3" transform="rotate(-90 141.3 38.3)">USB</text>
<g font-size="2.5" fill="#808080">
<text x="167.8" y="15.3">PAD1</text>
<text x="176.6" y="17.2">USBDM</text>
<text x="57.2" y="21.6">5v regulator</text>
<text x="57.2" y="19.1">IC3</text>
<text x="82.6" y="22.3" transform="rotate(-90 82.6 22.3)">+5V</text>
<text x="167.8" y="22.9">PAD2</text>
<text x="208.6" y="21.2">3.3V GND</text>
<text x="36.9" y="24.8">VIN</text>
<text x="120.7" y="27.3" transform="rotate(-90 120.7 27.3)">USB5V</text>
<text x="176.6" y="24.8">USBDP</text>
<text x="219.7" y="27.3" transform="rotate(-90 219.7 27.3)">+5V</text>
<text x="224.8" y="29.9">+5V</text>
<text x="233.7" y="26.7">JP1</text>
<text x="120.7" y="32.4">USBDM</text>
<text x="120.7" y="35">USBDP</text>
<text x="153.7" y="32.4">GND</text>
<text x="196.9" y="35">RESET</text>
<text x="196.9" y="32.4">AREF</text>
<text x="224.8" y="32.4">GND</text>
<text x="224.8" y="35">D13</text>
<text x="196.9" y="40">3.3V</text>
<text x="196.9" y="37.5">VIN</text>
<text x="224.8" y="40">D11</text>
<text x="224.8" y="37.5">D12</text>
<text x="62.3" y="42.6">GND</text>
<text x="194.4" y="45.1">+5</text>
<text x="196.9" y="42.6">GND</text>
<text x="197.5" y="45.1">V</text>
<text x="224.8" y="47.7">D8</text>
<text x="224.8" y="45.1">D9</text>
<text x="224.8" y="42.6">D10</text>
<text x="28.9" y="49.7">MBR0520LT</text>
<text x="38.9" y="52.5">D1</text>
<text x="52.1" y="50.2">USB5V</text>
<text x="95.3" y="50.2" transform="rotate(-90 95.3 50.2)">USB5V</text>
<text x="118.2" y="52.7">GND</text>
<text x="189.3" y="50.1">JP4</text>
<text x="201.2" y="49.8" transform="rotate(-90 201.2 49.8)">+5V</text>
<text x="204.5" y="52.7">GND</text>
<text x="89.2" y="57.4">C8</text>
<text x="104.4" y="57.4">C9</text>
<text x="153.7" y="55.3">GND</text>
<text x="199.4" y="57.8">A0</text>
<text x="224.8" y="57.8">D7</text>
<text x="233.7" y="54.6">JP2</text>
<text x="38.7" y="65" transform="rotate(-90 38.7 65)">+5V</text>
<text x="89.2" y="62.5">10uF</text>
<text x="104.4" y="62.5">0.1uF</text>
<text x="199.4" y="60.3">A1</text>
<text x="199.4" y="62.9">A2</text>
<text x="199.4" y="65.4">A3</text>
<text x="224.8" y="65.4">D4</text>
<text x="224.8" y="62.9">D5</text>
<text x="224.8" y="60.3">D6</text>
<text x="199.4" y="68">A4</text>
<text x="199.4" y="70.5">A5</text>
<text x="224.8" y="70.5">D2</text>
<text x="224.8" y="68">D3</text>
<text x="92.8" y="75.6">GND</text>
<text x="145.3" y="73.8">R3D</text>
<text x="199.4" y="73">A6</text>
<text x="199.4" y="75.6">A7</text>
<text x="224.8" y="75.6">D0/RX</text>
<text x="224.8" y="73">D1/TX</text>
<text x="31.9" y="79.9">GND</text>
<text x="75" y="80.7" transform="rotate(-90 75 80.7)">+5V</text>
<text x="189.3" y="80.5">JP3</text>
<text x="47.1" y="84.5">S1</text>
<text x="76" y="89.6" transform="rotate(-90 76 89.6)">R5</text>
<text x="80.8" y="89.6" transform="rotate(-90 80.8 89.6)">10k</text>
<text x="64.8" y="93.4">RESET</text>
<text x="90.2" y="90.3">ATMEGA328</text>
<text x="146.1" y="93.4">A0</text>
<text x="146.1" y="95.9">A1</text>
<text x="186.8" y="90.1">GND</text>
<text x="46" y="100.6">C3</text>
<text x="47.1" y="97.2">RESET</text>
<text x="58.7" y="100.6">C7</text>
<text x="146.1" y="98.4">A2</text>
<text x="146.1" y="101">A3</text>
<text x="190.8" y="98.1">C1</text>
<text x="46" y="105.7">0.1uF</text>
<text x="58.7" y="105.7">10uF</text>
<text x="146.1" y="103.5">A4</text>
<text x="146.1" y="106.1">A5</text>
<text x="190.8" y="103.1">0.1uF</text>
<text x="204.5" y="105.6">IC2</text>
<text x="33.6" y="108.2" transform="rotate(-90 33.6 108.2)">+5V</text>
<text x="77.5" y="108.6">AREF</text>
<text x="146.1" y="108.6">A6</text>
<text x="146.1" y="111.1">A7</text>
<text x="179.1" y="108.6">USBDM</text>
<text x="179.1" y="111.1">USBDP</text>
<text x="232.4" y="111.1">TX</text>
<text x="232.4" y="108.6">RX</text>
<text x="47.1" y="116.2">GND</text>
<text x="59.4" y="119.8" transform="rotate(-90 59.4 119.8)">C4</text>
<text x="64.4" y="119.8" transform="rotate(-90 64.4 119.8)">0.1uF</text>
<text x="135.9" y="116.2">D0/RX</text>
<text x="135.9" y="118.8">D1/TX</text>
<text x="155" y="119.5">1k</text>
<text x="155" y="114.7">R1</text>
<text x="166.4" y="116.2">RX</text>
<text x="181.7" y="116.2">+5V</text>
<text x="237.1" y="119.8" transform="rotate(-90 237.1 119.8)">C2</text>
<text x="242.2" y="119.8" transform="rotate(-90 242.2 119.8)">0.1uF</text>
<text x="135.9" y="121.3">D2</text>
<text x="135.9" y="123.8">D3</text>
<text x="155" y="122.3">R2</text>
<text x="166.4" y="123.8">TX</text>
<text x="181.7" y="121.3">+5V</text>
<text x="250.2" y="121.3">RESET</text>
<text x="31.8" y="131.5">GND</text>
<text x="46.7" y="129.9" transform="rotate(-90 46.7 129.9)">C5</text>
<text x="51.7" y="129.9" transform="rotate(-90 51.7 129.9)">22pF</text>
<text x="59.7" y="131.3" transform="rotate(-90 59.7 131.3)">MHz</text>
<text x="135.9" y="126.4">D4</text>
<text x="135.9" y="128.9">D5</text>
<text x="135.9" y="131.5">D6</text>
<text x="155" y="127.1">1k</text>
<text x="185.3" y="131.7">3.3V</text>
<text x="56.2" y="134" transform="rotate(-90 56.2 134)">Y1</text>
<text x="59.7" y="134" transform="rotate(-90 59.7 134)">16</text>
<text x="135.9" y="134">D7</text>
<text x="183.4" y="133.6" transform="rotate(-90 183.4 133.6)">+5V</text>
<text x="46.7" y="140.1" transform="rotate(-90 46.7 140.1)">C6</text>
<text x="51.7" y="140.1" transform="rotate(-90 51.7 140.1)">22pF</text>
<text x="135.9" y="139.1">D8</text>
<text x="135.9" y="141.6">D9</text>
<text x="204.5" y="141.6">FT232RL</text>
<text x="135.9" y="144.2">D10</text>
<text x="135.9" y="146.7">D11</text>
<text x="135.9" y="149.2">D12</text>
<text x="243.6" y="145.4" transform="rotate(-90 243.6 145.4)">R3A</text>
<text x="256.3" y="145.4" transform="rotate(-90 256.3 145.4)">R3B</text>
<text x="36.9" y="154.3">GND</text>
<text x="135.9" y="151.8">D13</text>
<text x="191.8" y="151.8">GND</text>
<text x="241.2" y="155.6" transform="rotate(-90 241.2 155.6)">bijela</text>
<text x="243.4" y="155.4" transform="rotate(-90 243.4 155.4)">LED1</text>
<text x="256.1" y="155.4" transform="rotate(-90 256.1 155.4)">LED2</text>
<text x="90.2" y="156.9">IC1</text>
<text x="249.5" y="161.5" transform="rotate(-90 249.5 161.5)">+5V</text>
<text x="253.9" y="157.1" transform="rotate(-90 253.9 157.1)">crvena</text>
<text x="262.2" y="161.5" transform="rotate(-90 262.2 161.5)">+5V</text>
<text x="149.7" y="165.7" transform="rotate(-90 149.7 165.7)">R4</text>
<text x="154.5" y="165.7" transform="rotate(-90 154.5 165.7)">680</text>
<text x="80.1" y="172.1">GND</text>
<text x="96.6" y="180.9">plava</text>
<text x="96.7" y="183">LED4</text>
<text x="154.7" y="181.7" transform="rotate(-90 154.7 181.7)">LED3</text>
<text x="156.9" y="181.7" transform="rotate(-90 156.9 181.7)">orange</text>
<text x="76.8" y="192" transform="rotate(-90 76.8 192)">+5V</text>
<text x="84.6" y="188.1">R3C</text>
<text x="148.6" y="189.9">GND</text>
<text x="110.5" y="192.4">GND</text>
</g>
<text font-size="2.5" fill="#800000" x="262.9" y="189.9">v1.2</text>
<g font-size="2.1" fill="#808080">
<text x="55.7" y="24.4">1</text>
<text x="59.5" y="25.6">VI</text>
<text x="62.8" y="29.1">GND</text>
<text x="67.3" y="25.6">VO</text>
<text x="72.8" y="24.4">2</text>
<text x="130.5" y="29.5">VBUS</text>
<text x="138.1" y="27" transform="rotate(-90 138.1 27)">MTN3</text>
<text x="140.7" y="27" transform="rotate(-90 140.7 27)">MT</text>
<text x="140.7" y="24.1" transform="rotate(-90 140.7 24.1)">N1</text>
<text x="236.6" y="29.5">1</text>
<text x="64.5" y="31.4" transform="rotate(-90 64.5 31.4)">3</text>
<text x="132.6" y="34.6">D+</text>
<text x="133.3" y="32.1">D-</text>
<text x="189.1" y="34.6">5</text>
<text x="189.1" y="32.1">6</text>
<text x="236.6" y="32.1">2</text>
<text x="236.6" y="34.6">3</text>
<text x="131.3" y="39.7">GND</text>
<text x="133.3" y="37.1">ID</text>
<text x="189.1" y="39.7">3</text>
<text x="189.1" y="37.1">4</text>
<text x="236.6" y="37.1">4</text>
<text x="236.6" y="39.7">5</text>
<text x="189.1" y="44.8">1</text>
<text x="189.1" y="42.2">2</text>
<text x="236.6" y="42.2">6</text>
<text x="236.6" y="44.8">7</text>
<text x="236.6" y="47.3">8</text>
<text x="138.1" y="48.4" transform="rotate(-90 138.1 48.4)">MTN2</text>
<text x="140.7" y="48.4" transform="rotate(-90 140.7 48.4)">MTN4</text>
<text x="189.1" y="60">7</text>
<text x="189.1" y="57.5">8</text>
<text x="236.6" y="57.5">1</text>
<text x="236.6" y="60">2</text>
<text x="189.1" y="65.1">5</text>
<text x="189.1" y="62.5">6</text>
<text x="236.6" y="62.5">3</text>
<text x="236.6" y="65.1">4</text>
<text x="142" y="70.2">5</text>
<text x="149" y="70.2">4</text>
<text x="189.1" y="70.2">3</text>
<text x="189.1" y="67.6">4</text>
<text x="236.6" y="67.6">5</text>
<text x="236.6" y="70.2">6</text>
<text x="189.1" y="75.2">1</text>
<text x="189.1" y="72.7">2</text>
<text x="236.6" y="72.7">7</text>
<text x="236.6" y="75.2">8</text>
<text x="45.5" y="90.5">1</text>
<text x="45.5" y="93">2</text>
<text x="52.5" y="90.5">3</text>
<text x="52.5" y="93">4</text>
<text x="85.6" y="93">29</text>
<text x="92.6" y="94.1">PC6(/RESET)</text>
<text x="115.5" y="94.1">PC0(ADC0)</text>
<text x="130.7" y="95.5">24</text>
<text x="130.7" y="93">23</text>
<text x="85.6" y="98.1">18</text>
<text x="86.7" y="100.6">4</text>
<text x="92.6" y="101.7">VCC</text>
<text x="92.6" y="99.2">AVCC</text>
<text x="115.5" y="101.7">PC3(ADC3)</text>
<text x="115.5" y="99.2">PC2(ADC2)</text>
<text x="115.5" y="96.7">PC1(ADC1)</text>
<text x="130.7" y="100.6">26</text>
<text x="130.7" y="98.1">25</text>
<text x="86.7" y="103.2">6</text>
<text x="92.6" y="104.3">VCC</text>
<text x="110.7" y="104.3">PC4(ADC4/SDA)</text>
<text x="111.1" y="106.8">PC5(ADC5/SCL)</text>
<text x="130.7" y="105.7">28</text>
<text x="130.7" y="103.2">27</text>
<text x="85.6" y="108.2">20</text>
<text x="92.6" y="109.4">AREF</text>
<text x="120.8" y="111.9">ADC7</text>
<text x="120.8" y="109.4">ADC6</text>
<text x="130.7" y="110.8">22</text>
<text x="130.7" y="108.2">19</text>
<text x="197.3" y="108.2">16</text>
<text x="197.3" y="110.8">15</text>
<text x="204.3" y="109.4">USBDM</text>
<text x="204.3" y="111.9">USBDP</text>
<text x="215.9" y="111.9">RXD</text>
<text x="216" y="109.4">TXD</text>
<text x="224.6" y="108.2">1</text>
<text x="224.6" y="110.8">5</text>
<text x="86.7" y="118.4">7</text>
<text x="92.6" y="119.5">PB6(XTAL1/TOSC1)</text>
<text x="116.5" y="117">PD0(RXD)</text>
<text x="116.6" y="119.5">PD1(TXD)</text>
<text x="130.7" y="118.4">31</text>
<text x="130.7" y="115.9">30</text>
<text x="197.3" y="118.4">17</text>
<text x="197.3" y="115.9">20</text>
<text x="204.3" y="119.5">3V3OUT</text>
<text x="204.3" y="117">VCC</text>
<text x="216.2" y="119.5">RTS</text>
<text x="216.2" y="117">CTS</text>
<text x="224.6" y="118.4">3</text>
<text x="224.6" y="115.9">11</text>
<text x="86.7" y="123.5">8</text>
<text x="92.6" y="124.6">PB7(XTAL2/TOSC2)</text>
<text x="115.9" y="124.6">PD3(INT1)</text>
<text x="115.9" y="122.1">PD2(INT0)</text>
<text x="130.7" y="123.5">1</text>
<text x="130.7" y="120.9">32</text>
<text x="198.5" y="120.9">4</text>
<text x="204.3" y="122.1">VCCIO</text>
<text x="215.9" y="122.1">DTR</text>
<text x="224.6" y="120.9">2</text>
<text x="113.5" y="127.1">PD4(XCK/T0)</text>
<text x="118.1" y="129.7">PD5(T1)</text>
<text x="130.7" y="131.1">10</text>
<text x="130.7" y="128.6">9</text>
<text x="130.7" y="126">2</text>
<text x="197.3" y="128.6">25</text>
<text x="197.3" y="126">26</text>
<text x="198.5" y="131.1">7</text>
<text x="204.3" y="129.7">AGND</text>
<text x="204.3" y="127.1">TEST</text>
<text x="115.8" y="134.8">PD7(AIN1)</text>
<text x="115.8" y="132.2">PD6(AIN0)</text>
<text x="130.7" y="133.6">11</text>
<text x="197.3" y="133.6">18</text>
<text x="197.3" y="136.2">21</text>
<text x="204.3" y="132.2">GND1</text>
<text x="204.3" y="134.8">GND2</text>
<text x="204.3" y="137.3">GND3</text>
<text x="213.6" y="137.3">RXLED</text>
<text x="213.7" y="134.8">TXLED</text>
<text x="224.6" y="133.6">23</text>
<text x="224.6" y="136.2">22</text>
<text x="86.7" y="143.8">5</text>
<text x="115.5" y="142.4">PB1(OC1A)</text>
<text x="117.4" y="139.8">PB0(ICP)</text>
<text x="130.7" y="143.8">14</text>
<text x="130.7" y="141.3">13</text>
<text x="130.7" y="138.7">12</text>
<text x="244.8" y="138.7" transform="rotate(-90 244.8 138.7)">8</text>
<text x="257.5" y="138.7" transform="rotate(-90 257.5 138.7)">7</text>
<text x="85.6" y="148.9">21</text>
<text x="86.7" y="146.3">3</text>
<text x="92.6" y="147.5">GND</text>
<text x="92.6" y="150">GND</text>
<text x="92.6" y="144.9">AGND</text>
<text x="110.8" y="147.5">PB3(MOSI/OC2)</text>
<text x="112.3" y="144.9">PB2(SS/OC1B)</text>
<text x="115.6" y="150">PB4(MISO)</text>
<text x="130.7" y="148.9">16</text>
<text x="130.7" y="146.3">15</text>
<text x="244.8" y="145.7" transform="rotate(-90 244.8 145.7)">1</text>
<text x="257.5" y="145.7" transform="rotate(-90 257.5 145.7)">2</text>
<text x="117" y="152.5">PB5(SCK)</text>
<text x="130.7" y="151.4">17</text>
<text x="81.1" y="184.4">6</text>
<text x="88" y="184.4">3</text>
</g>
</svg>
